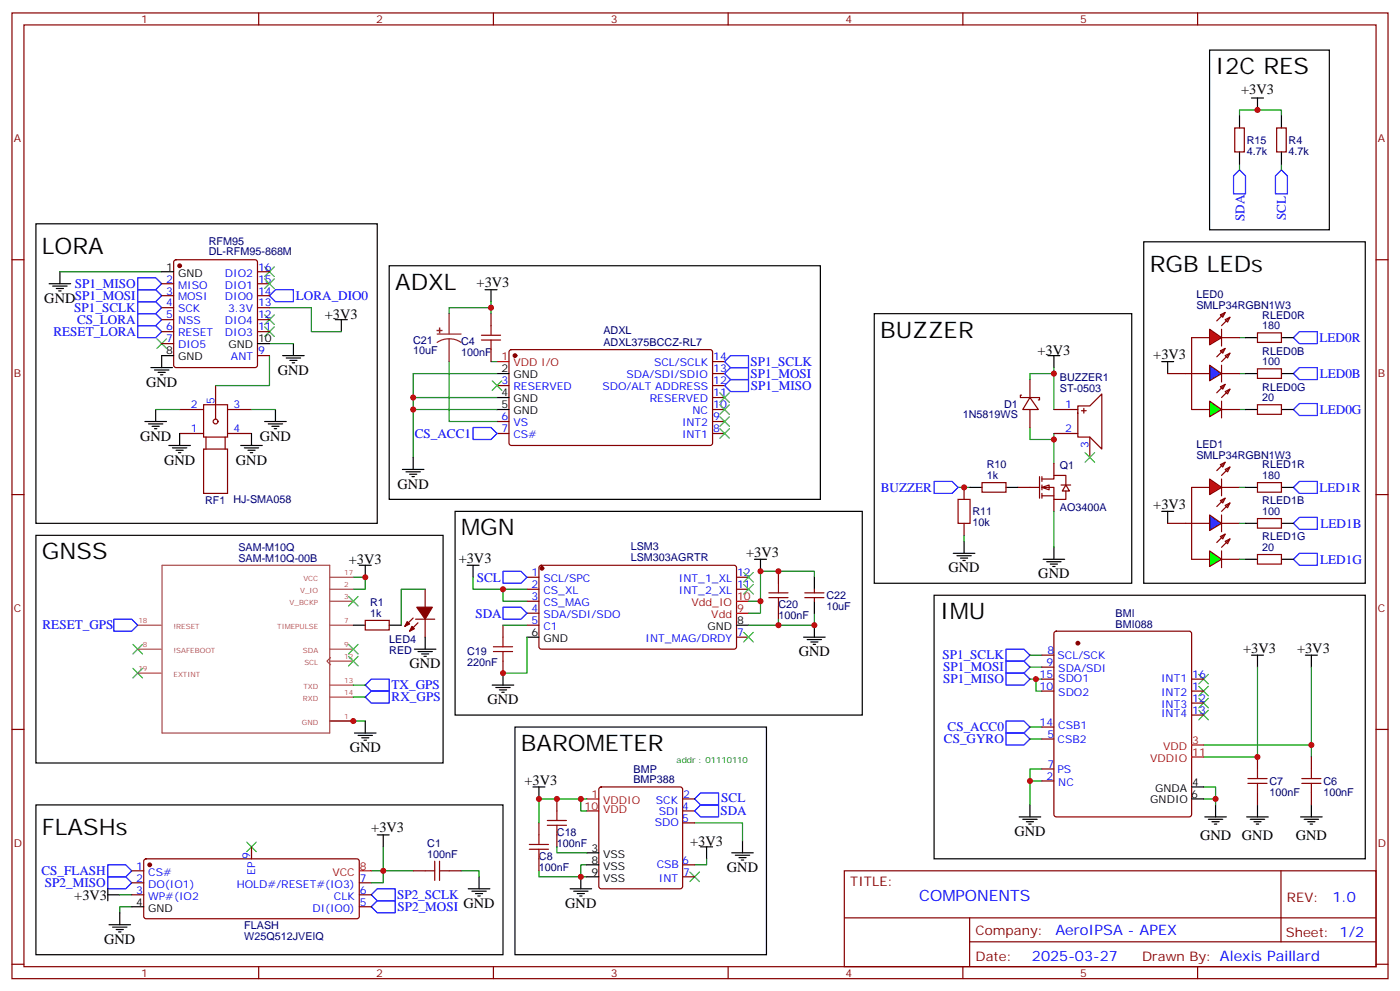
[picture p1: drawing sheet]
<svg xmlns="http://www.w3.org/2000/svg" width="412mm" height="292mm" viewBox="0 0 412 292" stroke-linecap="round" stroke-linejoin="round" font-family="sans-serif">
<g fill="none" stroke="#870000" stroke-width=".35">
<path d="M3.5 3.8h405.4v284.3h-405.4zM7.1 7.3h398.2v277.3h-398.2zM76.2 3.8v3.5M145.3 3.8v3.5M214.5 3.8v3.5M283.6 3.8v3.5M352.8 3.8v3.5M3.5 76.5h3.6M51.4 76.7l.5-.2h23.2l.5 .2 .2 .5v30.3l-.2 .5-.5 .2h-23.2l-.5-.2-.2-.5v-30.3zM405.3 76.5h3.6M47.6 83.5h3.6M47.6 87.1h3.6"/>
<path d="M47.6 90.6h3.6M47.6 94.1h3.6M47.6 97.6h3.6M75.8 83.5h3.6M75.8 87.1h3.6M75.8 90.6h3.6M75.8 94.1h3.6M75.8 97.6h3.6M75.8 80h3.6M47.6 101.2h3.6M60 119.2h7v9.5h-7zM63.5 113.5v9.9"/>
<path d="M75.8 104.7h3.6M52.9 127.6h7.1M52.9 120.6h7.1M60 132.2h7v13.1h-7zM60.7 128.7v3.5M66.3 128.7v3.5M67 127.6h7.1M67 120.6h7.1M3.5 145.6h3.6M405.3 145.6h3.6M306.9 192.9h3.5M306.9 196.4h3.5"/>
<path d="M306.9 200h3.5M310.7 186l.4-.2h39.2l.5 .2 .2 .5v53.3l-.2 .5-.5 .2h-39.2l-.4-.2-.3-.5v-53.3zM351 200h3.5M3.5 214.8h3.6M306.9 203.5h3.5M306.9 217.6h3.5M306.9 214.1h3.5M351 203.5h3.5M351 207h3.5M351 210.5h3.5M405.3 214.8h3.6M176.6 231.9l.5-.2h23.3l.5 .2 .2 .5v28.6l-.3 .5-.4 .2h-23.3l-.5-.2-.2-.5v-28.6z"/>
<path d="M201.1 235.2h3.5M201.1 238.8h3.5M306.9 229.9h3.5M306.9 226.4h3.5M201.1 242.3h3.5M201.1 254.6h3.5M201.1 258.2h3.5M248.7 256.4h156.6v28.2h-156.6zM377.3 256.4v20.9M248.7 270.2h156.5M285.6 277.3h119.6M285.6 270.2v14.2"/>
<path d="M3.5 283.9h3.6M76.2 284.6v3.5M145.3 284.6v3.5M214.5 284.6v3.5M283.6 284.6v3.5M352.8 284.6v3.5M405.3 283.9h3.6"/>
<circle cx="63.5" cy="124.1" r=".71"/>
</g>
<g fill="none" stroke="#000" stroke-width=".35">
<path d="M14.5 83.5h6.3M15.5 84.2h4.3M16.6 84.9h2.1M17.3 85.7h.7M17.6 80v3.5M47.6 80h3.6M98.8 94.1h3.5M100.5 94.1v3.5M257.5 92.4h75.9v79.3h-75.9zM44.4 108.2h6.4M45.5 108.9h4.2M46.6 109.6h2.1"/>
<path d="M47.3 110.3h.7M51.2 104.7h-3.6v3.5M75.8 101.2h3.6M83.3 104.7h6.3M84.3 105.4h4.2M85.4 106.1h2.1M86.1 106.8h.7M86.4 101.2v3.5M42.7 124.1h6.3M43.7 124.8h4.3M44.8 125.5h2.1M45.5 126.2h.7"/>
<path d="M45.9 120.6v3.5M49.7 131.2h6.4M50.8 131.9h4.2M51.9 132.6h2.1M52.6 133.3h.7M52.9 127.6v3.6M70.9 131.2h6.4M72 131.9h4.2M73 132.6h2.1M73.7 133.3h.7M74.1 127.6v3.6M78 124.1h6.3"/>
<path d="M79 124.8h4.3M80.1 125.5h2.1M80.8 126.2h.7M81.1 120.6v3.5M10.6 157.6h119.9v67h-119.9zM284 159.4v3.5M105.8 166.4h3.6M107.6 166.4v3.6M280.8 162.9h6.4M281.9 163.6h4.2M282.9 164.3h2.1M283.6 165h.7"/>
<path d="M307.3 164.7h6.3M308.3 165.4h4.3M309.4 166.1h2.1M310.1 166.8h.7M310.4 161.1v3.6M368.7 192.9h3.5M370.4 192.9v3.5M384.5 192.9h3.6M386.3 192.9v3.5M104.4 215.8h6.4M105.5 216.5h4.2M106.5 217.2h2.2"/>
<path d="M107.2 217.9h.7M107.6 212.3v3.5M10.6 237h137.6v44.1h-137.6zM303.4 237v3.5M351 231.7h3.5M351 235.2h3.5M358.1 237v3.5M370.4 237v3.5M386.3 237v3.5M111.1 245.8h3.6M112.9 245.8v3.5M141.1 258.2v3.5"/>
<path d="M171.1 258.2v3.5M172.9 251.1h3.5M172.9 254.6h3.5M172.9 258.2h3.5M206.4 249.3h3.5M208.1 249.3v3.6M215.5 251.1h6.4M216.6 251.8h4.2M217.7 252.5h2.1M218.4 253.2h.7M218.7 247.6v3.5M300.2 240.5h6.4"/>
<path d="M301.3 241.2h4.2M302.3 241.9h2.1M303 242.6h.7M354.9 240.5h6.3M356 241.2h4.2M357 241.9h2.1M357.7 242.6h.7M367.2 240.5h6.4M368.3 241.2h4.2M369.4 241.9h2.1M370.1 242.6h.7M383.1 240.5h6.4"/>
<path d="M384.2 241.2h4.2M385.2 241.9h2.1M385.9 242.6h.7M31.7 263.5h3.6M31.7 261.7v3.5M32.1 272.3h6.4M33.2 273h4.2M34.2 273.7h2.1M34.9 274.4h.7M35.3 268.7v3.6M137.9 261.7h6.4M139 262.4h4.2"/>
<path d="M140.1 263.1h2.1M140.8 263.8h.7M167.9 261.7h6.4M169 262.4h4.2M170 263.1h2.2M170.7 263.8h.7"/>
</g>
<g fill="none" stroke="#3c3" stroke-width=".35">
<path d="M78 78.6l2.8 2.8M80.8 78.6l-2.8 2.8M46.2 99.8l2.8 2.8M49 99.8l-2.8 2.8M78 96.2l2.8 2.9M78 92.7l2.8 2.8M80.8 96.2l-2.8 2.9M80.8 92.7l-2.8 2.8M102.7 175.6l2.8 2.8M105.5 175.6l-2.8 2.8M39.2 189.7l2.8 2.8M39.2 196.8l2.8 2.8"/>
<path d="M42 189.7l-2.8 2.8M42 196.8l-2.8 2.8M102.7 189.7l2.8 2.8M102.7 193.3l2.8 2.8M105.5 189.7l-2.8 2.8M105.5 193.3l-2.8 2.8M353.1 198.5l2.9 2.9M356 198.5l-2.9 2.9M353.1 209.1l2.9 2.8M353.1 205.6l2.9 2.8M353.1 202.1l2.9 2.8M356 209.1l-2.9 2.8"/>
<path d="M356 205.6l-2.9 2.8M356 202.1l-2.9 2.8M72.7 247.9l2.8 2.9M75.5 247.9l-2.8 2.9M203.2 256.8l2.8 2.8M206 256.8l-2.8 2.8"/>
</g>
<g fill="none" stroke="#00f" stroke-width=".35">
<path d="M40.6 95.9h5.3l1.7 1.7-1.7 1.8h-5.3zM40.6 81.8h5.3l1.7 1.7-1.7 1.8h-5.3zM40.6 85.3h5.3l1.7 1.8-1.7 1.7h-5.3zM40.6 88.8h5.3l1.7 1.8-1.7 1.8h-5.3zM40.6 92.4h5.3l1.7 1.7-1.7 1.8h-5.3zM79.4 87.1l1.7-1.8h5.3v3.5h-5.3zM33.5 182.3h5.3l1.8 1.8-1.8 1.7h-5.3zM296.3 198.2h5.3l1.8 1.8-1.8 1.7h-5.3zM296.3 194.7h5.3l1.8 1.7-1.8 1.8h-5.3zM296.3 191.1h5.3l1.8 1.8-1.8 1.8h-5.3zM107.6 201.7l1.8-1.7h5.3v3.5h-5.3zM107.6 205.2l1.8-1.7h5.3v3.5h-5.3z"/>
<path d="M296.3 215.8h5.3l1.8 1.8-1.8 1.8h-5.3zM296.3 212.3h5.3l1.8 1.8-1.8 1.7h-5.3zM204.6 235.2l1.8-1.7h5.3v3.5h-5.3zM204.6 238.8l1.8-1.8h5.3v3.5h-5.3zM31.7 254.6h5.3l1.8 1.8-1.8 1.8h-5.3zM31.7 258.2h5.3l1.8 1.7-1.8 1.8h-5.3zM109.4 263.5l1.7-1.8h5.3v3.5h-5.3zM109.4 267l1.7-1.8h5.3v3.5h-5.3z"/>
</g>
<g fill="none" stroke="#008700" stroke-width=".35">
<path d="M17.6 80h30M79.4 90.6h12.3v7h8.8M79.4 104.7v8.8h-15.9M79.4 101.2h7M45.9 120.6h7M74.1 120.6h7M310.4 127.6v8.9M282.2 143.5h3.6M284 157.6v1.8M104.1 170h3.5v3.5h-3.5M303.4 200h3.5M303.4 196.4h3.5"/>
<path d="M303.4 192.9h3.5M305.2 200v3.5h1.7M370.4 196.4v26.5h-15.9M386.3 196.4v26.5M104.1 201.7h3.5M104.1 205.2h3.5M104.1 212.3h3.5M303.4 214.1h3.5M303.4 217.6h3.5M354.5 219.4h31.8M303.4 229.9v7.1M306.9 226.4h-3.5v3.5h3.5"/>
<path d="M354.5 231.7h3.6v3.5h-3.6M358.1 235.2v1.8M135.8 256.4h5.3v1.8M158.7 256.4v1.8h12.4M171.1 258.2h1.8M172.9 254.6h-1.8v3.6M204.6 242.3h14.1v5.3M208.1 252.9v1.7h-3.5M35.3 263.5h3.5M38.8 267h-3.5v1.7"/>
</g>
<g fill="#870000" stroke="#870000" stroke-width=".35">
<circle cx="317.5" cy="189.4" r=".53"/>
<circle cx="52.9" cy="78.2" r=".53"/>
</g>
<path d="M351 219.4h3.5M172.9 235.2h3.5M172.9 238.8h3.5M351 222.9h3.5" fill="none" stroke="#f00" stroke-width=".35"/>
<g fill="none" stroke="#a64a4a" stroke-width=".35">
<path d="M47.7 166.4h49.4v49.4h-49.4zM97.1 173.5h7M97.1 177h7M97.1 170h7M40.6 184.1h6.9M40.6 191.1h6.9M40.6 198.2h6.9M97.1 184.1h7M97.1 191.1h7M97.1 194.7h7M97.4 193.6l-1.1 1.1 1.1 1M97.1 212.3h7"/>
<path d="M97.1 201.7h7M97.1 205.2h7"/>
</g>
<g fill="#fff" stroke="#870000" stroke-width=".35">
<path d="M306.9 143.5l2.1-.7v1.4z"/>
<path d="M314 142.8l1 1.8h-2.1z"/>
</g>
<g fill="none" stroke="#870000" stroke-width=".35">
<path d="M356.3 99.4h-5.3v21.2h5.3M146.4 113.5h3.5M150.2 103.1l.4-.2 58.9 .1 .4 .6-.1 27.1-.6 .5-58.8-.1-.5-.6v-26.9zM209.9 113.5h3.5M209.9 117.1h3.5M209.9 110h3.5M209.9 106.5h3.5M300.9 116.3h-.3v.8h2.8M303.4 117.1l2.5 3.5h-4.6zM303.4 117.1h2.8v.7h-.3M303.4 111.8v5.3M349.2 110h7.1"/>
<path d="M359.8 118.1v4.9M146.4 124.1h3.5M146.4 127.6h3.5M209.9 124.1h3.5M209.9 127.6h3.5M209.9 120.6h3.5M303.4 120.6v5.3M310.4 136.5v3.5M284 143.5v3.5M284 154.1v3.5M289.3 142.1h7v2.8h-7zM299.9 143.5h6.3"/>
<path d="M306.2 140.3v6.4M306.9 141h3.5v-1h3.6v2.8M306.9 143.5h3.5v3.5h3.6v-2.4M306.9 146h3.5M306.9 140.3v1.4M306.9 142.8v1.4M306.9 145.3v1.4M310.4 147v3.6M312.6 142.8h2.8M125.2 173.5v5.3M107.6 182.7h7.1v2.8h-7.1zM121.7 182l-2.5 2.4"/>
<path d="M122.4 182.3h5.7M123.1 183.4l-2.5 2.4M125.2 182.3v5.3M38.8 256.4h3.5M38.8 259.9h3.5M42.6 253.1l.4-.2h62.4l.4 .7v16.5l-.7 .4-62.3-.1-.5-.6v-16.2zM74.1 249.3v3.6M105.8 259.9h3.6M38.8 263.5h3.5M105.8 263.5h3.6M105.8 267h3.6"/>
</g>
<g fill="none" stroke="#00f" stroke-width=".35">
<path d="M365.1 50l1.8 1.8v5.3h-3.5v-5.3zM377.5 50l1.7 1.8v5.3h-3.5v-5.3zM381 99.4l1.8-1.8h5.3v3.6h-5.3zM213.4 106.5l1.8-1.8h5.3v3.5h-5.3zM213.4 113.5l1.8-1.7h5.3v3.5h-5.3zM215.2 108.2h5.3v3.6h-5.3l-1.8-1.8zM381 110l1.8-1.8h5.3v3.6h-5.3zM139.3 125.9h5.3l1.8 1.7-1.8 1.8h-5.3zM381 120.6l1.8-1.8h5.3v3.5h-5.3zM275.2 141.7h5.3l1.7 1.8-1.7 1.8h-5.3zM381 154.1l1.8-1.8h5.3v3.6h-5.3zM381 143.5l1.8-1.8h5.3v3.6h-5.3z"/>
<path d="M381 164.7l1.8-1.8h5.3v3.5h-5.3z"/>
</g>
<g fill="none" stroke="#008700" stroke-width=".35">
<path d="M365.1 34.1v-1.7h12.4v1.7M365.1 48.3v1.7M377.5 48.3v1.7M144.6 90.6h-12.3v1.8M144.6 88.8v3.6M365.1 99.4h1.8M121.7 117.1h24.7M132.3 106.5v17.6h14.1M144.6 106.5h1.8M146.4 110h-24.7v24.7M310.4 108.2v12.4M365.1 110h1.8"/>
<path d="M121.7 120.6h24.7M303.4 125.9v3.5h7M365.1 120.6h1.8M310.4 150.6v10.5M125.2 173.5h-7v10.6M109.4 256.4h12.3"/>
</g>
<g fill="none" stroke="#000" stroke-width=".35">
<path d="M356.3 14.7h35.3v53h-35.3zM368.7 28.9h3.5M370.4 28.9v3.5M10.6 65.9h100.5v88.2h-100.5zM336.9 71.2h65.3v100.5h-65.3zM142.9 85.3h3.5M144.6 85.3v3.5M146.4 110h3.5M146.4 117.1h3.5M308.7 104.7h3.5M310.4 104.7v3.5M342.2 106.5h3.5"/>
<path d="M344 106.5v3.5M146.4 120.6h3.5M285.8 143.5h3.5M296.3 143.5h3.6M342.2 150.6h3.5M344 150.6v3.5M275.2 175.3h127v77.6h-127zM104.1 184.1h3.5M114.7 184.1h3.5M122.1 191.1h6.3M123.1 191.8h4.3M124.2 192.5h2.1"/>
<path d="M124.9 193.3h.7M125.2 187.6v3.5M151.7 214.1h74.1v67h-74.1zM38.8 267h3.5"/>
</g>
<g fill="#870000" stroke="#870000" stroke-width=".35">
<path d="M121.4 184.4l.7 .7-1.5 .7z"/>
<path d="M119.9 183l.7 .7-1.4 .7z"/>
<path d="M122.8 178.8h4.6l-2.2 3.5z"/>
<circle cx="44.1" cy="254.6" r=".53"/>
<circle cx="151.7" cy="104.7" r=".53"/>
</g>
<path d="M78 82.1l2.8 2.8M80.8 82.1l-2.8 2.8M145 112.1l2.8 2.8M147.8 112.1l-2.8 2.8M212 115.6l2.8 2.9M212 119.2l2.8 2.8M214.8 115.6l-2.8 2.9M214.8 119.2l-2.8 2.8M212 122.7l2.8 2.8M212 126.2l2.8 2.8M214.8 122.7l-2.8 2.8M214.8 126.2l-2.8 2.8" fill="none" stroke="#3c3" stroke-width=".35"/>
<path d="M146.4 106.5h3.5M105.8 256.4h3.6" fill="none" stroke="#f00" stroke-width=".35"/>
<path d="M282.2 147h3.6v7.1h-3.6z" fill="none" stroke="#a10000" stroke-width=".35"/>
<path d="M356.3 118.1l3.5 2.5-3.5 2.1z" fill="#0f0" stroke="#870000" stroke-width=".35"/>
<path d="M359.8 96.9v5M359.5 113.9l1.4-.7-.7 1.4zM360.9 115.3l1.4-.7-.7 1.4zM360.9 113.2l-2.5 2.4M362.3 114.6l-2.5 2.5M359.8 120.6h5.3" fill="none" stroke="#870000" stroke-width=".35"/>
<path d="M356.3 96.9l3.5 2.5-3.5 2.1z" fill="#f00" stroke="#870000" stroke-width=".35"/>
<path d="M359.5 92.7l1.4-.7-.7 1.4zM359.8 99.4h5.3M360.9 94.1l1.4-.7-.7 1.4zM360.9 92l-2.5 2.5M362.3 93.4l-2.5 2.5M359.8 107.5v5" fill="none" stroke="#870000" stroke-width=".35"/>
<path d="M356.3 107.5l3.5 2.5-3.5 2.1z" fill="#00f" stroke="#870000" stroke-width=".35"/>
<path d="M370.4 98h7.1v2.8h-7.1zM344 110h5.2M359.5 103.3l1.4-.7-.7 1.4zM359.8 110h5.3M360.9 104.7l1.4-.7-.7 1.4zM360.9 102.6l-2.5 2.5M362.3 104l-2.5 2.5M370.4 119.2h7.1v2.8h-7.1zM370.4 108.6h7.1v2.8h-7.1zM349.2 154.1h7.1M356.3 143.5h-5.3v21.2h5.3M359.8 162.2v4.9" fill="none" stroke="#870000" stroke-width=".35"/>
<path d="M366.9 99.4h3.5M377.5 99.4h3.5M366.9 110h3.5M377.5 110h3.5M366.9 120.6h3.5M377.5 120.6h3.5" fill="none" stroke="#000" stroke-width=".35"/>
<path d="M356.3 162.2l3.5 2.5-3.5 2.1z" fill="#0f0" stroke="#870000" stroke-width=".35"/>
<path d="M359.5 158l1.4-.7-.7 1.4zM359.8 141v5M360.9 159.4l1.4-.7-.7 1.4zM360.9 157.3l-2.5 2.4M362.3 158.7l-2.5 2.4M359.8 164.7h5.3" fill="none" stroke="#870000" stroke-width=".35"/>
<path d="M356.3 141l3.5 2.5-3.5 2.1z" fill="#f00" stroke="#870000" stroke-width=".35"/>
<path d="M359.5 136.8l1.4-.7-.7 1.4zM360.9 138.2l1.4-.7-.7 1.4zM360.9 136.1l-2.5 2.5M362.3 137.5l-2.5 2.5M359.8 143.5h5.3M359.8 151.6v5" fill="none" stroke="#870000" stroke-width=".35"/>
<path d="M356.3 151.6l3.5 2.5-3.5 2.1z" fill="#00f" stroke="#870000" stroke-width=".35"/>
<g fill="none" stroke="#870000" stroke-width=".35">
<path d="M363.7 37.7h2.8v7h-2.8zM376.1 37.7h2.8v7h-2.8zM144.6 92.4v3.5M144.6 102.9v3.6M317.5 119.5h3.5l3.6-3.5v16.2l-3.6-3.5h-3.5zM310.4 127.6h7.1M310.4 120.6h7.1M318.6 120.9h1.4M319.3 120.2v1.4M321 128.7v6M344 154.1h5.2M359.5 147.4l1.4-.7-.7 1.4z"/>
<path d="M359.8 154.1h5.3M360.9 148.8l1.4-.7-.7 1.4zM360.9 146.7l-2.5 2.5M362.3 148.1l-2.5 2.5M370.4 152.7h7.1v2.8h-7.1zM370.4 142.1h7.1v2.8h-7.1zM155.2 170h3.5M155.2 173.5h3.5M155.2 177h3.5M159 166.6l.5-.2 57 .1 .5 .6-.1 23.6-.6 .4h-57.1l-.5-.7v-23.3zM217 170h3.5M217 173.5h3.5"/>
<path d="M229.3 168.2v3.5M229.3 178.8v3.5M237.1 176h5.6M237.1 174.6h5.6M239.9 173.5v1.1M239.9 176v1M370.4 163.3h7.1v2.8h-7.1zM148.2 184.1v3.5M148.2 194.7v3.5M155.2 180.6h3.5M155.2 184.1h3.5M217 187.6h3.5"/>
<path d="M164 235.2v3.6M370.4 222.9v3.5M370.4 233.5v3.5M386.3 222.9v3.5M386.3 233.5v3.5M121.7 256.4h3.5M132.3 256.4h3.5M158.7 242.3v3.5M158.7 252.9v3.5M164 245.8v3.5"/>
</g>
<g fill="none" stroke="#008700" stroke-width=".35">
<path d="M310.4 110h-7v1.8M365.1 143.5h1.8M365.1 154.1h1.8M139.3 170v3.5h15.9M148.2 173.5v3.5h7M220.5 177h3.5v3.6h-3.5M239.9 170v-1.8h-15.9v8.8M365.1 164.7h1.8M148.2 184.1h7M155.2 187.6v10.6h-7M220.5 184.1h8.8M239.9 180.6v3.5h-10.6v-1.8"/>
<path d="M171.1 235.2v3.6h1.8M172.9 235.2h-14.2v7.1M112.9 249.3v10.6h-3.5M164 249.3v1.8h8.9"/>
</g>
<g fill="none" stroke="#000" stroke-width=".35">
<path d="M365.1 34.1v3.6M377.5 34.1v3.6M365.1 44.7v3.6M377.5 44.7v3.6M114.7 78.2h127v68.8h-127zM118.5 138.2h6.4M119.6 138.9h4.2M120.6 139.6h2.2M121.7 134.7v3.5M121.4 140.3h.7M134.1 150.6h119.9v59.9h-119.9zM366.9 154.1h3.5"/>
<path d="M366.9 143.5h3.5M377.5 154.1h3.5M377.5 143.5h3.5M137.6 166.4h3.5M139.3 166.4v3.6M222.2 164.7h3.6M224 164.7v3.5M239.9 170v3.5M239.9 177v3.6M366.9 164.7h3.5M377.5 164.7h3.5M148.2 198.2v3.5"/>
<path d="M155.2 187.6h3.5M217 184.1h3.5M236.7 187.6h6.4M237.8 188.3h4.2M238.8 189h2.1M239.5 189.7h.7M239.9 184.1v3.5M145 201.7h6.3M146 202.4h4.3M147.1 203.1h2.1M147.8 203.8h.7M157 231.7h3.5"/>
<path d="M158.7 231.7v3.5"/>
</g>
<g fill="none" stroke="#a10000" stroke-width=".35">
<path d="M141.8 98.7h5.7M144.6 95.9v2.8M141.8 100.1h5.7M144.6 100.1v2.8M226.5 176h5.6M226.5 174.6h5.6M229.3 171.7v2.9M229.3 176v2.8M145.3 190.4h5.7M145.3 191.8h5.7M148.2 187.6v2.8M148.2 191.8v2.9"/>
<path d="M164 238.8v2.8M367.6 230.6h5.6M367.6 229.2h5.6M370.4 226.4v2.8M370.4 230.6v2.9M383.5 230.6h5.6M383.5 229.2h5.6M386.3 226.4v2.8M386.3 230.6v2.9M125.2 256.4h2.9M128.1 253.6v5.6M129.5 256.4h2.8"/>
<path d="M129.5 253.6v5.6M155.9 250h5.7M155.9 248.6h5.7M158.7 245.8v2.8M158.7 250v2.9M161.2 243h5.7M161.2 241.6h5.7M164 243v2.8"/>
</g>
<circle cx="159.6" cy="167.3" r=".53" fill="#870000" stroke="#870000" stroke-width=".35"/>
<path d="M217 177h3.5M217 180.6h3.5" fill="none" stroke="#f00" stroke-width=".35"/>
<path d="M148.2 168.2h5.3l1.7 1.8-1.7 1.7h-5.3zM148.2 178.8h5.3l1.7 1.8-1.7 1.7h-5.3z" fill="none" stroke="#00f" stroke-width=".35"/>
<path d="M319.6 133.3l2.8 2.8M322.4 133.3l-2.8 2.8M219.1 168.6l2.8 2.8M219.1 172.1l2.8 2.8M221.9 168.6l-2.8 2.8M221.9 172.1l-2.8 2.8M219.1 186.2l2.8 2.8M221.9 186.2l-2.8 2.8" fill="none" stroke="#3c3" stroke-width=".35"/>
<path d="M128.8 98.4h7M132.3 99.8l1.8 .2 1.7 .8M132.3 99.8l-1.9 .2-1.6 .8M132.3 92.4v6M132.3 99.8v6.7" fill="none" stroke="#8c2424" stroke-width=".35"/>
<g fill="#8c2424" stroke="#8c2424" stroke-width=".35">
<path d="M128.8 97.3h1.4z"/>
<path d="M129.5 96.6v1.4z"/>
</g>
<g fill="#c00">
<circle cx="305.2" cy="200" r=".88"/>
<circle cx="358.1" cy="235.2" r=".88"/>
<circle cx="386.3" cy="219.4" r=".88"/>
<circle cx="171.1" cy="258.2" r=".88"/>
<circle cx="303.4" cy="229.9" r=".88"/>
<circle cx="104.1" cy="212.3" r=".88"/>
<circle cx="107.6" cy="170" r=".88"/>
<circle cx="370.4" cy="32.4" r=".88"/>
<circle cx="144.6" cy="90.6" r=".88"/>
<circle cx="121.7" cy="117.1" r=".88"/>
<circle cx="121.7" cy="120.6" r=".88"/>
<circle cx="284" cy="143.5" r=".88"/>
<circle cx="370.4" cy="222.9" r=".88"/>
<circle cx="148.2" cy="173.5" r=".88"/>
<circle cx="224" cy="177" r=".88"/>
<circle cx="224" cy="168.2" r=".88"/>
<circle cx="229.3" cy="184.1" r=".88"/>
<circle cx="239.9" cy="184.1" r=".88"/>
<circle cx="148.2" cy="198.2" r=".88"/>
<circle cx="229.3" cy="168.2" r=".88"/>
<circle cx="164" cy="235.2" r=".88"/>
<circle cx="158.8" cy="235.2" r=".88"/>
<circle cx="171.1" cy="235.2" r=".88"/>
<circle cx="112.9" cy="256.4" r=".88"/>
<circle cx="310.4" cy="129.4" r=".88"/>
<circle cx="310.4" cy="110" r=".88"/>
</g>
<g font-size="6.7">
<text x="358.1" y="21.8">I2C RES</text>
<text x="12.3" y="74.7">LORA</text>
<text x="338.7" y="80">RGB LEDs</text>
<text x="116.4" y="85.3">ADXL</text>
<text x="259.3" y="99.4">BUZZER</text>
<text x="135.8" y="157.6">MGN</text>
<text x="12.3" y="164.7">GNSS</text>
<text x="276.9" y="182.3">IMU</text>
<text x="153.5" y="221.1">BAROMETER</text>
<text x="12.3" y="245.8">FLASHs</text>
</g>
<text font-size="4.6" fill="#00f" x="270.8" y="265.4">COMPONENTS</text>
<g font-size="4.2">
<text x="365.6" y="27.7">+3V3</text>
<text x="13.1" y="89.2">GNDSP1_MOSI</text>
<text x="140.4" y="84.6">+3V3</text>
<text x="95.7" y="93.8">+3V3</text>
<text x="305.6" y="104.4">+3V3</text>
<text x="339.7" y="105.8">+3V3</text>
<text x="43" y="113.9">GND</text>
<text x="81.8" y="110.3">GND</text>
<text x="41.3" y="129.8">GND</text>
<text x="76.6" y="129.8">GND</text>
<text x="48.3" y="136.8">GND</text>
<text x="69.5" y="136.8">GND</text>
<text x="117.1" y="143.9">GND</text>
<text x="339.7" y="149.9">+3V3</text>
<text x="102.8" y="166.1">+3V3</text>
<text x="135.1" y="165.7">+3V3</text>
<text x="219.8" y="164">+3V3</text>
<text x="279.4" y="168.6">GND</text>
<text x="305.9" y="170.3">GND</text>
<text x="120.6" y="196.8">GND</text>
<text x="235.3" y="193.3">GND</text>
<text x="366.2" y="192.2">+3V3</text>
<text x="382.1" y="192.2">+3V3</text>
<text x="143.6" y="207.4">GND</text>
<text x="103" y="221.5">GND</text>
<text x="154.5" y="231">+3V3</text>
<text x="109.4" y="245.1">+3V3</text>
<text x="203.3" y="249">+3V3</text>
<text x="298.8" y="246.2">GND</text>
<text x="353.5" y="247.2">GND</text>
<text x="365.8" y="247.2">GND</text>
<text x="381.7" y="247.2">GND</text>
<text x="214.1" y="256.8">GND</text>
<text x="21.9" y="264.9">+3V3</text>
<text x="166.5" y="267.3">GND</text>
<text x="30.7" y="277.9">GND</text>
</g>
<g font-size="4.2" fill="#00f">
<text x="392.5" y="265.7">1.0</text>
<text x="310.9" y="275.2">AeroIPSA - APEX</text>
<text x="304" y="283">2025-03-27</text>
</g>
<g font-size="3.9" fill="#00f">
<text x="366.6" y="65.1" transform="rotate(-90 366.6 65.1)">SDA</text>
<text x="378.8" y="64.8" transform="rotate(-90 378.8 64.8)">SCL</text>
<text x="22.1" y="84.9">SP1_MISO</text>
<text x="87.1" y="88.4">LORA_DIO0</text>
<text x="21.9" y="91.8">SP1_SCLK</text>
<text x="22.7" y="95.4">CS_LORA</text>
<text x="15.8" y="98.9">RESET_LORA</text>
<text x="388.7" y="100.7">LED0R</text>
<text x="221.1" y="107.7">SP1_SCLK</text>
<text x="221.1" y="111.2">SP1_MOSI</text>
<text x="388.8" y="111.3">LED0B</text>
<text x="221.2" y="114.8">SP1_MISO</text>
<text x="388.8" y="121.9">LED0G</text>
<text x="122.1" y="128.9">CS_ACC1</text>
<text x="259.4" y="144.8">BUZZER</text>
<text x="388.7" y="144.9">LED1R</text>
<text x="389" y="155.5">LED1B</text>
<text x="388.9" y="166.1">LED1G</text>
<text x="140.5" y="171.5">SCL</text>
<text x="12.5" y="185.3">RESET_GPS</text>
<text x="140.1" y="181.9">SDA</text>
<text x="277.6" y="194.2">SP1_SCLK</text>
<text x="277.8" y="197.7">SP1_MOSI</text>
<text x="115.4" y="203">TX_GPS</text>
<text x="277.8" y="201.2">SP1_MISO</text>
<text x="115.4" y="206.5">RX_GPS</text>
<text x="279.1" y="215.3">CS_ACC0</text>
<text x="278" y="218.9">CS_GYRO</text>
<text x="212.2" y="239.9">SDA</text>
<text x="212.5" y="236.2">SCL</text>
<text x="12.2" y="257.7">CS_FLASH</text>
<text x="13.2" y="261.2">SP2_MISO</text>
<text x="117" y="264.8">SP2_SCLK</text>
<text x="117.1" y="268.3">SP2_MOSI GND</text>
</g>
<g font-size="3.9" fill="#800">
<text x="250.5" y="261">TITLE:</text>
<text x="379.1" y="265.7">REV:</text>
<text x="287.4" y="275.2">Company:</text>
<text x="378.7" y="275.8">Sheet: 1/2</text>
<text x="287.4" y="282.9">Date:</text>
<text x="336.4" y="282.9">Drawn By: Alexis Paillard</text>
</g>
<g font-size="3.2" fill="#800">
<text x="41.6" y="6.8">1</text>
<text x="110.8" y="6.8">2</text>
<text x="179.9" y="6.8">3</text>
<text x="249.1" y="6.8">4</text>
<text x="318.2" y="6.8">5</text>
<text x="4.1" y="41.9">A</text>
<text x="405.9" y="41.9">A</text>
<text x="4.1" y="111.1">B</text>
<text x="405.9" y="111.1">B</text>
<text x="4.1" y="180.2">C</text>
<text x="405.9" y="180.2">C</text>
<text x="4.1" y="249.3">D</text>
<text x="405.9" y="249.3">D</text>
<text x="41.6" y="287.6">1</text>
<text x="110.8" y="287.6">2</text>
<text x="179.9" y="287.6">3</text>
<text x="249.1" y="287.6">4</text>
<text x="318.2" y="287.6">5</text>
</g>
<g font-size="3.2" fill="#000080">
<text x="367.2" y="45.5">4.7k</text>
<text x="367.2" y="42.3">R15</text>
<text x="379.6" y="45.5">4.7k</text>
<text x="379.6" y="42.3">R4</text>
<text x="61.5" y="75.1">DL-RFM95-868M</text>
<text x="61.5" y="72.1">RFM95</text>
<text x="352.4" y="87.7">LED0</text>
<text x="352.4" y="90.9">SMLP34RGBN1W3</text>
<text x="371.8" y="93.8">RLED0R</text>
<text x="121.7" y="101.2">C21</text>
<text x="135.8" y="101.5">C4</text>
<text x="177.8" y="101.8">ADXL375BCCZ-RL7</text>
<text x="177.8" y="98.5">ADXL</text>
<text x="371.8" y="96.9">180</text>
<text x="121.7" y="104.3">10uF</text>
<text x="135.8" y="104.7">100nF</text>
<text x="371.8" y="107.5">100</text>
<text x="371.8" y="104.4">RLED0B</text>
<text x="312.2" y="112.1">BUZZER1</text>
<text x="295.8" y="120">D1</text>
<text x="312.2" y="115.3">ST-0503</text>
<text x="371.8" y="118.1">20</text>
<text x="371.8" y="115">RLED0G</text>
<text x="283.6" y="123.1">1N5819WS</text>
<text x="352.4" y="131.8">LED1</text>
<text x="290.7" y="137.8">R10</text>
<text x="352.4" y="135">SMLP34RGBN1W3</text>
<text x="371.8" y="137.9">RLED1R</text>
<text x="290.7" y="141">1k</text>
<text x="312.2" y="138.2">Q1</text>
<text x="371.8" y="141">180</text>
<text x="60.4" y="148.3">RF1</text>
<text x="68.7" y="148.2">HJ-SMA058</text>
<text x="371.8" y="148.5">RLED1B</text>
<text x="286.5" y="154.9">10k</text>
<text x="286.5" y="151.7">R11</text>
<text x="312.2" y="150.6">AO3400A</text>
<text x="371.8" y="151.6">100</text>
<text x="371.8" y="159.1">RLED1G</text>
<text x="70.2" y="165.4">SAM-M10Q-00B</text>
<text x="70.2" y="162.2">SAM-M10Q</text>
<text x="185.8" y="165.3">LSM303AGRTR</text>
<text x="185.8" y="162.1">LSM3</text>
<text x="371.8" y="162.2">20</text>
<text x="109" y="178.4">R1</text>
<text x="229.3" y="179.1">C20</text>
<text x="243.4" y="179.6">10uF</text>
<text x="243.4" y="176.4">C22</text>
<text x="109" y="181.6">1k</text>
<text x="229.3" y="182.3">100nF</text>
<text x="328.6" y="184.8">BMI088</text>
<text x="328.6" y="181.6">BMI</text>
<text x="114.7" y="189.4">LED4</text>
<text x="114.7" y="192.6">RED</text>
<text x="137.6" y="196.1">220nF</text>
<text x="137.6" y="192.9">C19</text>
<text x="186.6" y="227.6">BMP</text>
<text x="186.6" y="230.5">BMP388</text>
<text x="373.9" y="231.1">C7</text>
<text x="389.8" y="231.1">C6</text>
<text x="373.9" y="234.3">100nF</text>
<text x="389.8" y="234.3">100nF</text>
<text x="125.9" y="249.3">C1</text>
<text x="164" y="249.3">100nF</text>
<text x="164" y="246.2">C18</text>
<text x="125.9" y="252.5">100nF</text>
<text x="158.7" y="256.4">100nF</text>
<text x="158.7" y="253.2">C8</text>
<text x="72" y="273.5">FLASH</text>
<text x="72" y="276.7">W25Q512JVEIQ</text>
</g>
<g font-size="3.2">
<text x="49" y="79.7">1</text>
<text x="52.5" y="81.4">GND</text>
<text x="76" y="100.8">10</text>
<text x="49" y="104.4">8</text>
<text x="52.5" y="106.1">GND</text>
<text x="67.3" y="102.6">GND</text>
<text x="147.7" y="109.6">2</text>
<text x="151.2" y="111.4">GND</text>
<text x="147.7" y="116.7">4</text>
<text x="151.2" y="118.5">GND</text>
<text x="147.7" y="120.2">5</text>
<text x="151.2" y="122">GND</text>
<text x="208.4" y="185.5">GND</text>
<text x="217.1" y="183.7">8</text>
<text x="156.6" y="187.3">6</text>
<text x="160.1" y="189">GND</text>
<text x="340.3" y="233.1">GNDA</text>
<text x="351.2" y="231.4">4</text>
<text x="338.8" y="236.3">GNDIO</text>
<text x="350.8" y="234.9">6</text>
<text x="174.2" y="250.8">3</text>
<text x="174.2" y="254.3">8</text>
<text x="174.2" y="257.8">9</text>
<text x="177.7" y="252.5">VSS</text>
<text x="177.7" y="256">VSS</text>
<text x="177.7" y="259.6">VSS</text>
<text x="40.1" y="266.6">4</text>
<text x="43.6" y="268.4">GND</text>
</g>
<g font-size="3.2" fill="#00f">
<text x="49" y="83.2">2</text>
<text x="66.2" y="81.4">DIO2</text>
<text x="76" y="83.2">15</text>
<text x="76" y="79.7">16</text>
<text x="49" y="86.7">3</text>
<text x="52.5" y="84.9">MISO</text>
<text x="52.5" y="88.5">MOSI</text>
<text x="66.2" y="88.5">DIO0</text>
<text x="66.2" y="84.9">DIO1</text>
<text x="76" y="86.7">14</text>
<text x="49" y="90.2">4</text>
<text x="49" y="93.8">5</text>
<text x="52.5" y="92">SCK</text>
<text x="52.5" y="95.5">NSS</text>
<text x="66.2" y="95.5">DIO4</text>
<text x="67.2" y="92">3.3V</text>
<text x="76" y="93.8">12</text>
<text x="76" y="90.2">13</text>
<text x="49" y="97.3">6</text>
<text x="49" y="100.8">7</text>
<text x="52.5" y="99.1">RESET</text>
<text x="66.2" y="99.1">DIO3</text>
<text x="76" y="97.3">11</text>
<text x="52.5" y="102.6">DIO5</text>
<text x="68" y="106.1">ANT</text>
<text x="76" y="104.4">9</text>
<text x="192.7" y="107.9">SCL/SCLK</text>
<text x="210.1" y="106.1">14</text>
<text x="147.7" y="113.2">3</text>
<text x="184.5" y="111.4">SDA/SDI/SDIO</text>
<text x="210.1" y="113.2">12</text>
<text x="210.1" y="109.6">13</text>
<text x="63.1" y="118.8" transform="rotate(-90 63.1 118.8)">5</text>
<text x="151.2" y="114.9">RESERVED</text>
<text x="177.4" y="114.9">SDO/ALT ADDRESS</text>
<text x="191.4" y="118.5">RESERVED</text>
<text x="210.1" y="116.7">11</text>
<text x="56.2" y="120.2">2</text>
<text x="68.8" y="120.2">3</text>
<text x="147.7" y="123.8">6</text>
<text x="151.2" y="125.5">VS</text>
<text x="200.9" y="125.5">INT2</text>
<text x="204" y="122">NC</text>
<text x="210.1" y="123.8">9</text>
<text x="210.1" y="120.2">10</text>
<text x="313.7" y="120.2">1</text>
<text x="56.2" y="127.3">1</text>
<text x="68.8" y="127.3">4</text>
<text x="147.7" y="127.3">7</text>
<text x="151.2" y="129">CS#</text>
<text x="200.9" y="129">INT1</text>
<text x="210.1" y="127.3">8</text>
<text x="313.7" y="127.3">2</text>
<text x="320.7" y="131.8" transform="rotate(-90 320.7 131.8)">3</text>
<text x="156.6" y="169.6">1</text>
<text x="156.6" y="173.1">2</text>
<text x="160.1" y="171.4">SCL/SPC</text>
<text x="200" y="171.4">INT_1_XL</text>
<text x="217.1" y="173.1">11</text>
<text x="217.1" y="169.6">12</text>
<text x="156.6" y="176.7">3</text>
<text x="160.1" y="174.9">CS_XL</text>
<text x="160.1" y="178.4">CS_MAG</text>
<text x="200" y="174.9">INT_2_XL</text>
<text x="156.6" y="180.2">4</text>
<text x="156.6" y="183.7">5</text>
<text x="160.1" y="182">SDA/SDI/SDO</text>
<text x="160.1" y="185.5">C1</text>
<text x="190.2" y="189">INT_MAG/DRDY</text>
<text x="217.1" y="187.3">7</text>
<text x="308.3" y="196.1">9</text>
<text x="308.6" y="192.5">8</text>
<text x="311.5" y="194">SCL/SCK</text>
<text x="311.7" y="197.8">SDA/SDI</text>
<text x="306.2" y="203.1">10</text>
<text x="306.2" y="199.6">15</text>
<text x="311.7" y="200.7">SDO1</text>
<text x="342" y="200.7">INT1</text>
<text x="351.2" y="203.1">1</text>
<text x="351.2" y="199.6">16</text>
<text x="311.7" y="204.9">SDO2</text>
<text x="342" y="204.9">INT2</text>
<text x="342" y="208.4">INT3</text>
<text x="351.2" y="206.7">12</text>
<text x="306.2" y="213.7">14</text>
<text x="311.7" y="214.8">CSB1</text>
<text x="342" y="211.2">INT4</text>
<text x="351.2" y="210.2">13</text>
<text x="308.6" y="217.2">5</text>
<text x="311.5" y="218.7">CSB2</text>
<text x="308.6" y="226.1">7</text>
<text x="311.5" y="227.5">PS</text>
<text x="308.3" y="229.6">2</text>
<text x="311.7" y="231.4">NC</text>
<text x="193.2" y="236.6">SCK</text>
<text x="194.1" y="239.8">SDI</text>
<text x="200.9" y="238.4">4</text>
<text x="201.3" y="234.9">2</text>
<text x="192.9" y="243.3">SDO</text>
<text x="200.9" y="241.9">5</text>
<text x="40.1" y="256">1</text>
<text x="43.6" y="257.8">CS#</text>
<text x="73.7" y="252.9" transform="rotate(-90 73.7 252.9)">9</text>
<text x="75.1" y="257.5" transform="rotate(-90 75.1 257.5)">EP</text>
<text x="193.5" y="255.7">CSB</text>
<text x="200.9" y="254.3">6</text>
<text x="201.3" y="257.8">7</text>
<text x="40.1" y="259.6">2</text>
<text x="40.1" y="263.1">3</text>
<text x="43.6" y="261.3">DO(IO1)</text>
<text x="69.7" y="261.3">HOLD#/RESET#(IO3)</text>
<text x="106" y="263.1">6</text>
<text x="106" y="259.6">7</text>
<text x="194.1" y="259.6">INT</text>
<text x="43.6" y="264.9">WP#(IO2</text>
<text x="92" y="268.4">DI(IO0)</text>
<text x="98.4" y="264.9">CLK</text>
<text x="106" y="266.6">5</text>
</g>
<g font-size="3.2" fill="#f00">
<text x="147.7" y="106.1">1</text>
<text x="151.2" y="107.9">VDD I/O</text>
<text x="203.7" y="178.4">Vdd_IO</text>
<text x="217.1" y="176.7">10</text>
<text x="209.5" y="182">Vdd</text>
<text x="217.1" y="180.2">9</text>
<text x="342.6" y="220.8">VDD</text>
<text x="351.2" y="219">3</text>
<text x="338.8" y="224.3">VDDIO</text>
<text x="351.2" y="222.5">11</text>
<text x="172.2" y="238.4">10</text>
<text x="174.2" y="234.9">1</text>
<text x="177.7" y="236.6">VDDIO</text>
<text x="177.7" y="239.5">VDD</text>
<text x="97.9" y="257.8">VCC</text>
<text x="106" y="256">8</text>
</g>
<text font-size="2.5" fill="#090" x="199.3" y="224.6">addr : 01110110</text>
<g font-size="2.1" fill="#a54b4b">
<text x="89.4" y="171">VCC</text>
<text x="101.4" y="172.8">2</text>
<text x="101.4" y="169.3">17</text>
<text x="85.3" y="178.1">V_BCKP</text>
<text x="88.4" y="174.5">V_IO</text>
<text x="101.4" y="176.3">3</text>
<text x="40.8" y="183.4">18</text>
<text x="51.1" y="185.1">!RESET</text>
<text x="81.7" y="185.1">TIMEPULSE</text>
<text x="101.4" y="183.4">7</text>
<text x="42.1" y="190.4">8</text>
<text x="101.4" y="190.4">9</text>
<text x="40.8" y="197.5">19</text>
<text x="51.1" y="192.2">!SAFEBOOT</text>
<text x="89.2" y="192.2">SDA</text>
<text x="89.7" y="195.7">SCL</text>
<text x="101.4" y="194">12</text>
<text x="51.1" y="199.2">EXTINT</text>
<text x="89.4" y="202.8">TXD</text>
<text x="101.4" y="201">13</text>
<text x="89.2" y="206.3">RXD</text>
<text x="101.4" y="204.6">14</text>
<text x="88.9" y="213.3">GND</text>
<text x="101.4" y="211.6">1</text>
</g>
</svg>
